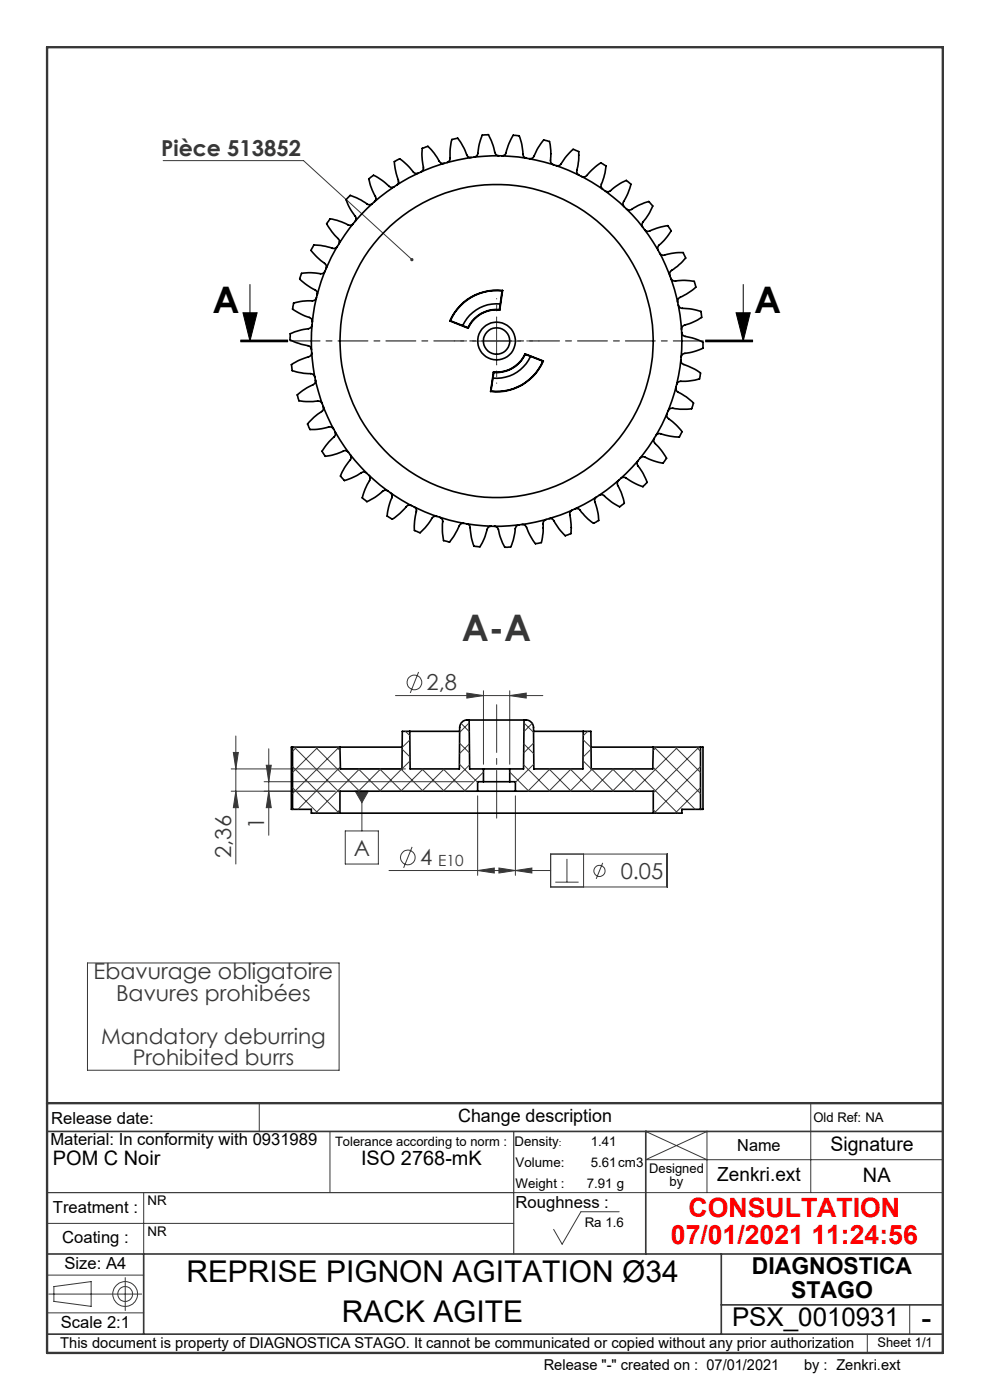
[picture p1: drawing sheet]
<svg xmlns="http://www.w3.org/2000/svg" width="210mm" height="297mm" viewBox="0 0 210 297" stroke-linecap="round" stroke-linejoin="round" font-family="sans-serif">
<g fill="none" stroke="#373737" stroke-width=".21">
<path d="M34.6 34.1h29.8l23 21M100.3 72.4h10M105.3 67.3v10.1M49.5 159.6h1.1l-.6 3.5zM50 156.1v27.2M57 158.9v18.3M83.9 147.6h31.2M88.8 142.6l-1.8 4.4M99 147l3.6 .6-3.6 .5zM102.6 146.5v15.6M108.1 147.6l3.5-.6v1.1zM108.1 146.5v15.6"/>
<path d="M49 163.1h37M50 167.8l.6 3.5h-1.1zM56 165.8h44.3M56.5 162.3h1l-.5 3.5zM57 167.8l.5 3.5h-1zM71.1 167.8h-22.1M73.2 176.3h7.1v7h-7.1zM75.4 167.8h2.7l-1.3 2.5zM76.8 167.8v8.5M87.4 179.7l-1.8 4.4M101.3 168.8v16.9M109.3 168.8v16.9"/>
<path d="M82.5 184.7h34.3M101.3 184.7l3.5-.6v1.1zM105.8 184.1l3.5 .6-3.5 .5zM109.3 184.7l3.5-.6v1.1zM116.8 181.2h24.7v7h-24.7zM117.8 187.1h4.9M120.3 182.2v4.9M123.8 181.2v7M127.8 183.1l-1.3 3.3M18.6 204.3h53.3v22.7h-53.3zM55 234v6M137.1 239.8l-.1 .2 13 6"/>
<path d="M172 234v19M10 259.5h99M30.5 253v13M70 240v13M109 253h91M131.3 257.1h-8.1l-4 6.8-1.8-3.1M200 246h-63l13-6v13M10 278.5h20.5M10 270.5h20.5M10.3 274.5h19.8M11.4 272.9l7.9-1v5.2l-7.9-1zM26.6 271v7"/>
<path d="M193 276.8v6.2M184 283v4"/>
<circle cx="87.9" cy="144.8" r="1.55"/>
<circle cx="86.5" cy="181.9" r="1.56"/>
<circle cx="127.2" cy="184.7" r="1.18"/>
<circle cx="26.5" cy="274.5" r="1.58"/>
<circle cx="26.5" cy="274.5" r="2.63"/>
</g>
<path d="M51 72.5h10zM51 72.3h10M51 72.1h10M51.5 66.4h3l-1.5 6zM53 60.4v12M149.7 72.3h10M149.7 72.1h10M149.7 72.5h10M156.1 66.4h3l-1.4 6zM157.7 60.4v12" fill="none" stroke="#000" stroke-width=".21"/>
<path d="M159.7 72.3h-108.7" fill="none" stroke="#000" stroke-width=".21" stroke-dasharray="6.3 1.3 1.3 1.3" stroke-dashoffset="-.3"/>
<path d="M100.4 72.3h-4M105.4 67.3v-4M105.4 77.3v4M110.4 72.3h4" fill="none" stroke="#373737" stroke-width=".21" stroke-dasharray="30.5 1.3 1.3 1.3" stroke-dashoffset="30.4"/>
<path d="M105.4 149.5v24.1" fill="none" stroke="#373737" stroke-width=".21" stroke-dasharray="30.5 1.3 1.3 1.3" stroke-dashoffset="20.4"/>
<path d="M10 253h99M109 240v26" fill="none" stroke="#373737" stroke-width=".25"/>
<path d="M10 240h190M137 240v26M10 266h190M30.5 266v17M153 266v17M153 276.8h47M10 283h190" fill="none" stroke="#373737" stroke-width=".35"/>
<path d="M10 10h190v277h-190zM10 234h190" fill="none" stroke="#373737" stroke-width=".5"/>
<path d="M156.1 66.4h3l-1.4 6zM51.5 66.4h3l-1.5 6z" fill="#000"/>
<g fill="#373737">
<path d="M75.4 167.8h2.7l-1.3 2.5z"/>
<path d="M87.1 54.9l.1-.2a.35 .35 0 0 1 .5 .2 .35 .35 0 0 1-.1 .4l-.2-.2 .2 .2-.2 .1a.35 .35 0 0 1-.3-.2 .35 .35 0 0 1 0-.3z"/>
<path d="M101.3 184.7l3.5-.6v1.1zM105.8 184.1l3.5 .6-3.5 .5zM109.3 184.7l3.5-.6v1.1zM99 147l3.6 .6-3.6 .5zM108.1 147.6l3.5-.6v1.1z"/>
<path d="M57 167.8l.5 3.5h-1zM56.5 162.3h1l-.5 3.5z"/>
<path d="M49.5 159.6h1.1l-.6 3.5zM50 167.8l.6 3.5h-1.1z"/>
</g>
<g fill="none" stroke="#000" stroke-width=".35">
<path d="M83.6 39.6a.86 .86 0 0 1-1.1-.1 9.3 9.3 0 0 0-3.4-2.3l-.9 .8 .4 1.4 1 2.3a.98 .98 0 0 1-.2 1.1M88.7 36.7a.84 .84 0 0 1-1.1-.3 12.2 12.2 0 0 0-2.8-2.7l-1.2 .6 .4 2.5 .5 1.4a1.04 1.04 0 0 1-.4 1.1M94.2 34.6a.95 .95 0 0 1-1-.4 11.3 11.3 0 0 0-2.4-3.2l-1.2 .5a12.9 12.9 0 0 0 .2 4l-.1 .5-.4 .5M100 33.4a.87 .87 0 0 1-1-.6l-.6-1.4-1.3-2.1-.7 .2-.6 .1-.1 .5-.2 2v1.5a.88 .88 0 0 1-.7 .9M105.8 33.1a.93 .93 0 0 1-.8-.8l-.4-1.4-1-2.3h-1.3a12 12 0 0 0-.9 4.1l-.4 .5-.4 .1M106.4 33.1a.87 .87 0 0 0 1-.7 12.1 12.1 0 0 1 1.5-3.7l1.2 .1a12 12 0 0 1 .8 4.1l.4 .5 .4 .1M112.3 33.7a1.01 1.01 0 0 0 1.2-1l1.5-2.6 .3-.4 .5 .1a.9 .9 0 0 1 .9 1.2l.1 2.7a1.03 1.03 0 0 0 .6 1.3M118 35.1a.87 .87 0 0 0 1-.4 12.5 12.5 0 0 1 2.6-3l.4 .2a.66 .66 0 0 1 .8 .6l-.2 2.8a1.24 1.24 0 0 0 .2 1.8M123.4 37.4a.88 .88 0 0 0 1.1-.2l1-1.1 1.5-1.3 .5-.3 .4 .3 .7 .4-.3 1.5-.7 2.3a.91 .91 0 0 0 .3 1.1M68.9 57.5a.82 .82 0 0 1-1 .6 11.3 11.3 0 0 0-3.9-.1l-.4 1.2a12.9 12.9 0 0 0 3.3 2.4l.3 .3 .1 .6M71.5 52.3a.87 .87 0 0 1-1 .4l-1.5-.5-2.4-.2-.4 .7-.2 .4 .3 .4 1 1.1 1.6 1.3a.91 .91 0 0 1 .3 1.1M74.9 47.4a.95 .95 0 0 1-1.1 .3l-2.3-1-1.5-.3-.7 1a12.5 12.5 0 0 0 2.5 3.3l.2 .4-.1 .6"/>
<path d="M79 43.2a.97 .97 0 0 1-1.2 0l-1.2-.8-2.3-1-.9 1a12.2 12.2 0 0 0 2.1 3.6v.6l-.2 .4M128.4 40.5a.91 .91 0 0 0 1.1 0 12.1 12.1 0 0 1 3.4-2.2l.9 .8-.6 1.9-.9 1.8a.86 .86 0 0 0 .1 1.1M132.9 44.3a.97 .97 0 0 0 1.1 .1 11.4 11.4 0 0 1 3.6-1.6l.9 .9a12.9 12.9 0 0 1-2.2 3.5l-.1 .6 .2 .4M136.7 48.7a.84 .84 0 0 0 1.1 .3l1.9-.7 2-.4 .7 1.1a14.3 14.3 0 0 1-2.8 3.2l-.1 .5 .1 .4M139.9 53.7a.91 .91 0 0 0 1.1 .4 12.3 12.3 0 0 1 3.9-.5l.6 1.1-1.8 1.8-1.2 .9a.99 .99 0 0 0-.4 1.1M142.3 59a1.03 1.03 0 0 0 1.5 .5h1.5l1.9 .2 .4 1.2-2 1.5-1.3 .7a.89 .89 0 0 0-.5 1M66.1 74.9a1.05 1.05 0 0 1-1.1 .9l-1.9 .8-1.3 .8 .2 1.2 2.4 .6 1.5 .1a.93 .93 0 0 1 .9 .7M66.2 68.9a.93 .93 0 0 1-.8 .8l-1.5 .3-2.3 .8-.1 .8v.5l.9 .4 2.9 .8a.85 .85 0 0 1 .8 .9M67.1 63.1a.85 .85 0 0 1-.9 .7 11.4 11.4 0 0 0-3.9 .5l-.2 1.3 2.1 1.2 1.4 .5a.95 .95 0 0 1 .7 1M95.4 68.1l3.9 1.5M95.5 68l-.1 .1M95.5 68l2.6 1.1"/>
<path d="M98.1 69.1l1.2 .4M99.3 69.5v.1M104.7 78.9v.1M104.7 78.9l-.6 4.1M104.7 79l-.1 1.2M105.9 65.7l.1 .1M105.9 65.7a6.6 6.6 0 0 0-6.6 3.8M106 65.8a6.6 6.6 0 0 0-6.7 3.8M106.1 64.5a7.9 7.9 0 0 0-8 4.6M106.1 64.5l-.2 1.2M106.5 61.7a10.7 10.7 0 0 0-11 6.3M106.5 61.7l-.4 2.8"/>
<path d="M106.6 61.6a10.8 10.8 0 0 0-11.2 6.5M106.6 61.6l-.1 .1M106.6 61.6l-.6 4.2M111.4 75.1a6.7 6.7 0 0 1-6.7 3.8M111.4 75.1v.1M111.4 75.1l3.9 1.5M111.4 75.2a6.7 6.7 0 0 1-6.7 3.8M111.4 75.2l1.1 .4M112.5 75.6a7.9 7.9 0 0 1-7.9 4.6M112.5 75.6l2.6 1M115.1 76.6a10.6 10.6 0 0 1-11 6.4M115.3 76.6a10.7 10.7 0 0 1-11.2 6.4"/>
<path d="M115.3 76.6h-.2M143.9 64.7a.86 .86 0 0 0 .8 .7 12.4 12.4 0 0 1 4 .7l.1 1.2-1.2 .8-1.9 .7a1.1 1.1 0 0 0-1.1 .9v.2M144.4 76.4a.87 .87 0 0 0 .7 .9l2.3 1 .8 .5 .4 .3-.1 .7-.1 .6-2.5 .5h-1.5a.86 .86 0 0 0-.9 .7M144.6 70.5a.85 .85 0 0 0 .7 .9 11.9 11.9 0 0 1 3.8 1.2v1.3a13 13 0 0 1-4.1 1.1l-.4 .3-.1 .5M66.9 80.6v.5a1.75 1.75 0 0 1-1.4 1l-2.5 1.7 .4 1.2 1.5 .2 2-.1a1.16 1.16 0 0 1 1.5 .6M68.6 86.3a1 1 0 0 1-.4 1 11.6 11.6 0 0 0-3 2.7l.6 1.1a12.6 12.6 0 0 0 4-.5h.5l.5 .4M71 91.6a.92 .92 0 0 1-.1 1.1l-1.1 1-1.5 2 .7 1.1a13.3 13.3 0 0 0 4.1-1.2l.8 .4M74.3 96.4a.85 .85 0 0 1 0 1.2 11.2 11.2 0 0 0-2.1 3.4l.9 .9 1.4-.4 2.2-1.2a.81 .81 0 0 1 1.1 .1M104.1 83h.1M104.6 80.2l-.5 2.8M135.4 97.7a1.04 1.04 0 0 0 .2 1.5l.9 1.3 .8 1.8-.9 1-1.9-.8-1.7-1.1a.86 .86 0 0 0-1.1 .1M138.8 93a.86 .86 0 0 0 .2 1.1l1.3 1.5 1.1 1.6-.7 1.1-2-.5-1.4-.6a1.12 1.12 0 0 0-1.4-.1l-.2 .1"/>
<path d="M141.5 87.7a.91 .91 0 0 0 .3 1.1 12.2 12.2 0 0 1 2.9 2.8l-.6 1.1a12.9 12.9 0 0 1-4-.7h-.5l-.5 .4M143.4 82.2a.91 .91 0 0 0 .5 1 10.4 10.4 0 0 1 3.2 2.3l-.4 1.2a13.6 13.6 0 0 1-4.3-.1l-.4 .2-.3 .4M78.2 100.8a.89 .89 0 0 1 .2 1.1l-.9 1.8-.7 1.9 1 .8a11.9 11.9 0 0 0 3.5-2.3l.5-.1 .5 .2M82.8 104.5a.91 .91 0 0 1 .3 1.1 11.2 11.2 0 0 0-1 3.9l1.1 .6a12.8 12.8 0 0 0 3.1-2.7l.4-.2h.6M87.8 107.5l.5 .5v.6a12.3 12.3 0 0 0-.4 3.9l1.2 .5 1.7-1.8 .8-1.2a.9 .9 0 0 1 1.1-.4M93.3 109.7a.95 .95 0 0 1 .6 1 12.6 12.6 0 0 0 .2 4l1.3 .3 .8-1.2 1-1.8a1.16 1.16 0 0 1 1.2-1M99 111.1a.85 .85 0 0 1 .7 .9 12.1 12.1 0 0 0 .8 3.9l1.3 .1a13.4 13.4 0 0 0 1.6-4l.4-.3 .4-.1M110.1 111.4a.85 .85 0 0 0-.8 .8 11.8 11.8 0 0 1-1 3.8l-1.2 .1-1-2.3-.4-1.4a.94 .94 0 0 0-.9-.7M115.9 110.2a1.57 1.57 0 0 0-.7 1.8v1.2l-.4 1.9-1.2 .3a12.7 12.7 0 0 1-2-3.7l-.3-.3-.6-.1M121.4 108.2a1.2 1.2 0 0 0-.4 1.7l.1 2.5a.74 .74 0 0 1-.6 1l-.6 .3a12.3 12.3 0 0 1-2.5-3.4l-.3-.2-.6-.1M126.5 105.4a.91 .91 0 0 0-.3 1.1l.7 2.4 .1 1.5-1.1 .6a13.2 13.2 0 0 1-3.1-3l-.4-.1-.4 .1M131.2 101.9a.89 .89 0 0 0-.1 1.1 12.4 12.4 0 0 1 1.3 3.7l-1 .8a11.5 11.5 0 0 1-3.3-2.4l-.5-.2-.5 .2"/>
<path d="M62.1 158.5v13.2M72.1 158.5h13.2M72.1 158.5h-10.3v13.2h4.2v.8h6.1M86.9 155.1h10.6M86.9 155.1h-1.6v8h-13.1l-.1-4.6M99.5 152.7a1.64 1.64 0 0 0-2 1.6l-.1 8.8h-10.4l-.1-8M99.5 152.7h11.7M99.5 152.7l.1 10.4h3M111.2 152.7a1.67 1.67 0 0 1 2 1.6v8.8h10.4l.1-8M111.2 152.7l-.1 10.4h-3M113.2 155.1h10.5M123.7 155.1h1.6l.1 8h13.1l.1-4.6"/>
<path d="M125.4 158.5h13.2M138.6 158.5h10M148.6 158.5h.5v13.2h-.5M148.6 158.5v13.2M72.1 172.5h66.5M101.3 167.8h8M101.3 167.8h-29.2v4.7M102.6 165.8h5.5M102.6 163.1h5.5M102.6 165.8h-1.3v2M102.6 163.1v2.7M108.1 165.8h1.2v2"/>
<path d="M108.1 163.1v2.7M109.3 167.8h29.3v4.7M148.6 171.7h-4v.8h-6"/>
<circle cx="105.3" cy="72.4" r="33.2"/>
<circle cx="105.3" cy="72.3" r="39.3"/>
<circle cx="105.3" cy="72.3" r="4"/>
<circle cx="105.3" cy="72.3" r="2.79"/>
</g>
<g fill="none" stroke="#373737" stroke-width=".21">
<path d="M62.4 158.5l9.7 9.7M62.9 158.5l-.8 .9M66.9 158.5l9.4 9.3M67.5 158.5l-5.4 5.4M71.4 158.5l.7 .7M71.9 158.5l-9.8 9.8M85.3 158.9l1.7 1.7M86 155.1l1 1M87 156.9l-1.7 1.7M97.5 157.7l2.1 2M97.8 153.5l1.8 1.7M99.5 153.3l-2 2.1"/>
<path d="M99.6 157.8l-2.1 2.1M111.1 157.8l2.1 2.1M111.1 153.3l2.1 2.1M112.9 153.5l-1.8 1.7M113.2 157.7l-2.1 2M123.7 156.9l1.7 1.7M124.7 155.1l-1 1M125.4 158.9l-1.7 1.7M138.7 158.5l9.9 9.8M139.3 158.5l-.8 .7M143.2 158.5l5.4 5.4M143.8 158.5l-9.4 9.3"/>
<path d="M147.7 158.5l.9 .9M148.3 158.5l-9.7 9.7M62.1 171.6l.1 .1M62.1 167.1l5.4 5.4M62.1 162.6l9.8 9.9M72.1 171.8l-.7 .7M72.2 162.7l-9 9M76 163.1l4.8 4.7M76.3 163.1l-9.4 9.4M80.5 163.1l4.7 4.7M80.8 163.1l-4.8 4.7M85 163.1l4.7 4.7"/>
<path d="M85.2 163.1l-4.7 4.7M87 161.4l-1.7 1.7M89.5 163.1l4.7 4.7M89.7 163.1l-4.7 4.7M94 163.1l4.7 4.7M94.2 163.1l-4.7 4.7M97.4 162.1l3.9 3.9M99.6 162.2l-5.6 5.6M102.6 163.8l-4.1 4M108.1 163.8l4.1 4M111.1 162.2l5.6 5.6M113.2 162.1l-3.9 3.9"/>
<path d="M116.5 163.1l4.6 4.7M116.7 163.1l-4.7 4.7M120.9 163.1l4.8 4.7M121.1 163.1l-4.6 4.7M123.7 161.4l1.7 1.7M125.4 163.1l4.7 4.7M125.7 163.1l-4.8 4.7M129.9 163.1l4.7 4.7M130.1 163.1l-4.7 4.7M134.4 163.1l9.4 9.4M134.6 163.1l-4.7 4.7M138.5 162.7l9 9"/>
<path d="M138.6 171.8l.7 .7M148.6 162.6l-9.9 9.9M148.6 167.1l-5.4 5.4M148.6 171.6l-.1 .1"/>
</g>
<g font-size="7.8">
<text x="45.1" y="66.4">A</text>
<text x="159.9" y="66.4">A</text>
</g>
<text font-size="7.8" fill="#373737" x="97.9" y="135.9">A-A</text>
<g font-size="6.3">
<text x="39.5" y="272">REPRISE PIGNON AGITATION Ø34</text>
<text x="72.5" y="280.5">RACK AGITE</text>
<text x="195.4" y="281.6">-</text>
</g>
<g font-size="5.6" fill="#f00">
<text x="142.3" y="263.9">07/01/2021 11:24:56</text>
<text x="146.1" y="258.3">CONSULTATION</text>
</g>
<text font-size="5.5" x="155.3" y="281.3">PSX_0010931</text>
<g font-size="4.9">
<text x="159.5" y="270.3">DIAGNOSTICA</text>
<text x="167.8" y="275.3">STAGO</text>
</g>
<g font-size="4.7" fill="#373737">
<text x="34.2" y="33">Pièce 513852</text>
<text x="90.5" y="146.5">2,8</text>
<text x="56" y="175.9" transform="rotate(-90 56 175.9)">1</text>
<text x="49" y="182" transform="rotate(-90 49 182)">2,36</text>
<text x="75" y="181.5">A</text>
<text x="89.1" y="183.6">4</text>
<text x="131.7" y="186.4">0.05</text>
<text x="19.9" y="207.8">Ebavurage obligatoire</text>
<text x="24.6" y="212.3">Bavures prohibées</text>
</g>
<g font-size="4.6" fill="#373737">
<text x="21.4" y="221.4">Mandatory deburring</text>
<text x="28.1" y="226">Prohibited burrs</text>
</g>
<g font-size="4.2">
<text x="176.2" y="244.2">Signature</text>
<text x="11.2" y="247.1">POM C Noir</text>
<text x="76.6" y="247.1">ISO 2768-mK</text>
<text x="183.1" y="250.7">NA</text>
</g>
<text font-size="4.1" x="152.2" y="250.5">Zenkri.ext</text>
<text font-size="3.9" x="97.2" y="238.1">Change description</text>
<g font-size="3.5">
<text x="10.9" y="238.3">Release date:</text>
<text x="10.7" y="242.8">Material: In conformity with 0931989</text>
<text x="156.4" y="244.2">Name</text>
<text x="11.2" y="257.2">Treatment :</text>
<text x="109.4" y="256.3">Roughness :</text>
<text x="13.2" y="263.7">Coating :</text>
<text x="13.7" y="269.2">Size: A4</text>
<text x="12.9" y="281.7">Scale 2:1</text>
</g>
<text font-size="3.3" fill="#373737" x="93" y="183.6">E10</text>
<g font-size="3.2">
<text x="12.8" y="285.9">This document is property of DIAGNOSTICA STAGO. It cannot be communicated or copied without any prior authorization</text>
<text x="115.3" y="290.5">Release &quot;-&quot; created on : 07/01/2021</text>
<text x="170.5" y="290.5">by : Zenkri.ext</text>
</g>
<g font-size="2.8">
<text x="172.6" y="238.1">Old Ref: NA</text>
<text x="109.1" y="243">Density</text>
<text x="125.3" y="243">1.41</text>
<text x="109.4" y="247.5">Volume:</text>
<text x="125.3" y="247.5">5.61cm3</text>
<text x="137.7" y="248.9">Designed</text>
<text x="142" y="251.7">by</text>
<text x="31.3" y="255.7">NR</text>
<text x="109.4" y="252.1">Weight :</text>
<text x="124.5" y="252.1">7.91 g</text>
<text x="31.3" y="262.3">NR</text>
<text x="124" y="260.3">Ra 1.6</text>
<text x="186.1" y="285.8">Sheet 1/1</text>
</g>
<text font-size="2.7" x="71.1" y="243.1">Tolerance according to norm :</text>
<text font-size="2.1" x="118.5" y="243">:</text>
</svg>
